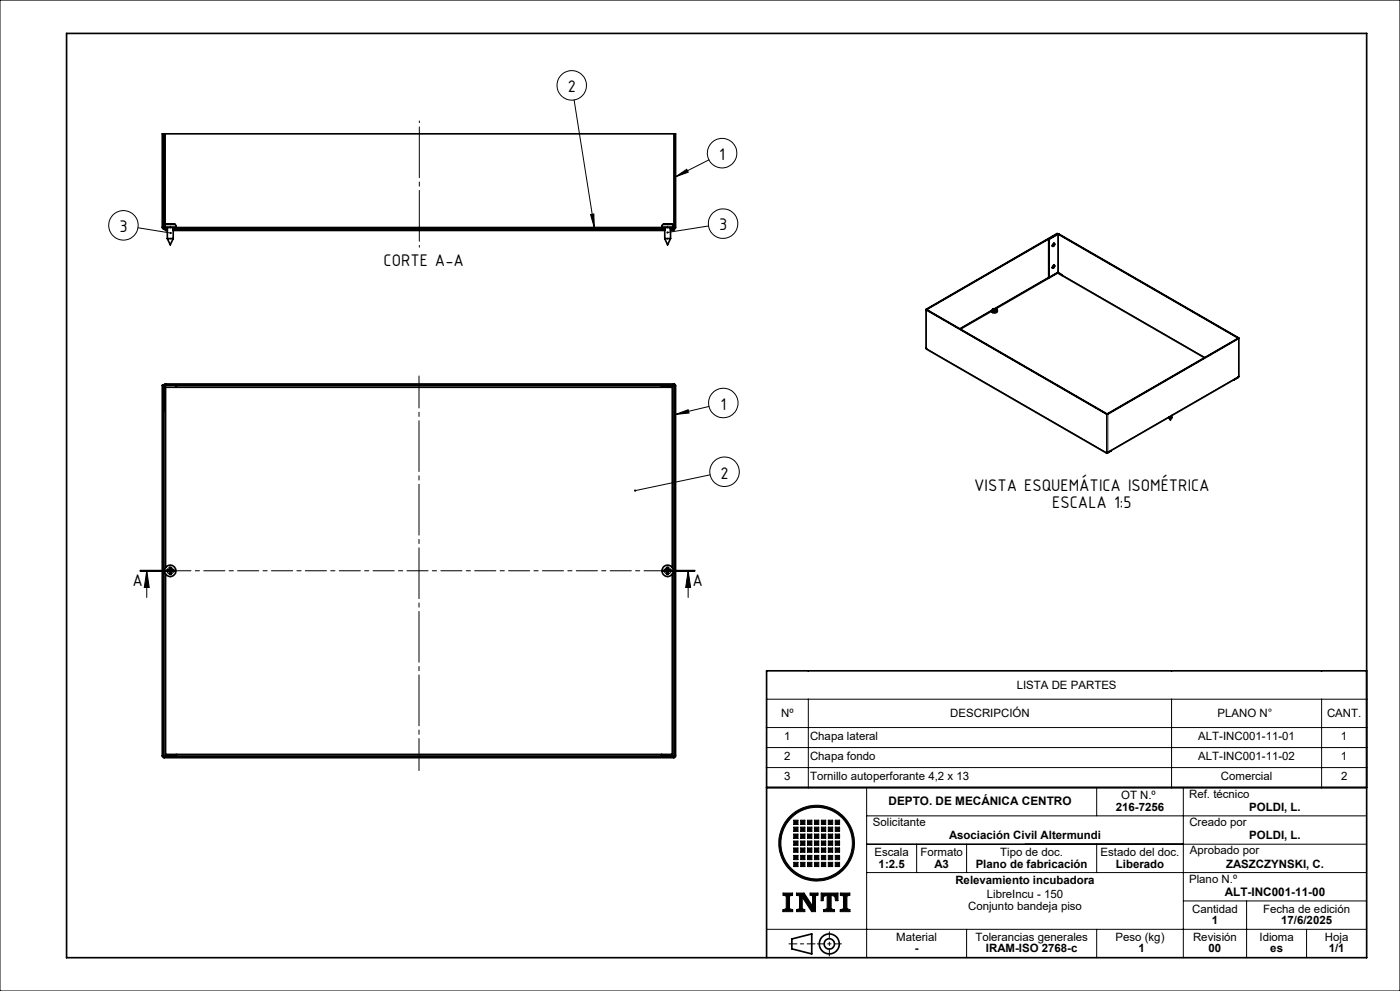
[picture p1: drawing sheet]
<svg xmlns="http://www.w3.org/2000/svg" width="420mm" height="297mm" viewBox="0 0 420 297" stroke-linecap="round" stroke-linejoin="round" font-family="sans-serif">
<g fill="none" stroke="#000" stroke-width=".3">
<path d="M0 0h420v297h-420zM172.2 29.9l6.1 38.3M49 54.2l-.3 .4M49 40.8l-.3 .3M49 58.7l-.3 .4M49 45.3l-.3 .3M49.6 40.1v27.2M202.1 40.1v28M202.4 40.1h-.1M202.7 53l3.3-2.3 .5 .9zM202.7 48.8l-.4 .3M202.7 53.3l-.4 .3"/>
<path d="M212.7 47.9l-10 5.1M41.4 68.3l9.8 1.5M49 67.7l-.3 .3M49.4 67.8h3.4M52.9 68.5h145.6M52.9 68.4l-.3 .2M53.1 68.2l-.1 .1M62.1 68.2l-.2 .1M66.5 68.2l-.1 .1M75.5 68.2l-.1 .1M80 68.2l-.1 .1M89 68.2l-.1 .1"/>
<path d="M93.5 68.2l-.2 .1M102.4 68.2l-.1 .1M106.9 68.2l-.1 .1M115.9 68.2l-.1 .1M120.4 68.2l-.1 .1M129.4 68.2l-.1 .1M133.9 68.2l-.1 .1M142.9 68.2l-.2 .1M147.4 68.2l-.2 .1M156.3 68.2l-.1 .1M160.8 68.2l-.1 .1M169.8 68.2l-.1 .1"/>
<path d="M174.3 68.2l-.1 .1M177.2 64.3l1-.2 .1 4.1zM183.3 68.2l-.1 .1M187.7 68.2l-.1 .1M196.7 68.2l-.1 .1M198.6 67.8h3.4M201.2 68.2v.1M202.7 62.2l-.4 .4M202.7 66.7l-.4 .4M212.5 67.7l-12.2 2M317.3 70.1l.1 11.5-18.9 10.9M317.6 70.1l-.1 11.5"/>
<path d="M277.9 92.7h.1M278 92.8l-.1 11.5M278 92.7v.1M297.5 93.2a1 1 0 0 0 1.7 0M297.5 93.1l-9.5 5.5M297.6 92.9l-9.7 5.6M298 92.7v.3M298.1 92.6h.5M298.1 93.1h.5M298.8 92.7v.3M314.6 83l-16.4 9.5M318.7 82.4l42.8 24.7"/>
<path d="M49.1 115.6h.4M49.6 115.1v.3M52.9 115.6h145.6M202.1 115.1v.3M202.1 115.6v110.9M202.3 115.6h.4M277.9 104.5l54.2 31.1M371.4 113.1v.1M371.5 101.2v11.7l-39.1 22.6-.2-11.5M49.2 123.1v103.4M202.7 124.2l3.7-1.4 .3 1zM212.7 121.8l-10 2.4"/>
<path d="M332.1 124l-.1 11.5M332.1 135.6v.2M213 142.3l-22.4 4.7M42 171.2h10zM42 171.1h10M44 171.1l.8 5h-1.5zM44 171.1v8M50.1 171.2l.3 .6 .5 .2M50.9 170.1l-.5 .3-.3 .5M51.3 170.1l.5 .3 .3 .5h-10.1M52.1 171.2l-.3 .6-.5 .2M198.5 171.1h10"/>
<path d="M198.5 170.9h10M198.5 171.2h10M199.3 171.2l.2 .5 .6 .3M200.1 170.1l-.6 .4-.2 .4M200.4 170.1l.5 .2 .4 .6M201.3 171.2l-.2 .5-.7 .3M206.4 171.1l.8 5h-1.5zM206.4 171.1v8M230 209.5h180M230 218h180M242.5 209.5v26.5M351.5 209.5v26.5"/>
<path d="M396.5 209.5v26.5M48.7 226.5h.3M49.2 226.7v.4M52.9 226.5h145.6M202.1 226.7v.4M202.3 226.5h.4M230 224h180M230 230h180M260 236v51M329 236v8.5M359.2 236h-4.2v51M238.1 245.8h1.3v1.3h-1.3z"/>
<path d="M238.1 247.9h1.3v1.3h-1.3zM238.1 250h1.3v1.2h-1.3zM238.1 252.1h1.3v1.2h-1.3zM238.1 254.1h1.3v1.3h-1.3zM238.1 256.4h1.3v1.2h-1.3zM238.1 258.4h1.3v1.3h-1.3zM240.2 245.8h1.3v1.3h-1.3zM240.2 247.9h1.3v1.3h-1.3zM240.2 250h1.3v1.2h-1.3zM240.2 252.1h1.3v1.2h-1.3zM240.2 254.1h1.3v1.3h-1.3zM240.2 256.4h1.3v1.2h-1.3z"/>
<path d="M240.2 258.4h1.3v1.3h-1.3zM242.3 245.8h1.3v1.3h-1.3zM242.3 247.9h1.3v1.3h-1.3zM242.3 250h1.3v1.2h-1.3zM242.3 252.1h1.3v1.2h-1.3zM242.3 254.1h1.3v1.3h-1.3zM242.3 256.4h1.3v1.2h-1.3zM242.3 258.4h1.3v1.3h-1.3zM244.3 245.8h1.3v1.3h-1.3zM244.3 247.9h1.3v1.3h-1.3zM244.3 250h1.3v1.2h-1.3zM244.3 252.1h1.3v1.2h-1.3z"/>
<path d="M244.3 254.1h1.3v1.3h-1.3zM244.3 256.4h1.3v1.2h-1.3zM244.3 258.4h1.3v1.3h-1.3zM246.4 245.8h1.3v1.3h-1.3zM246.4 247.9h1.3v1.3h-1.3zM246.4 250h1.3v1.2h-1.3zM246.4 252.1h1.3v1.2h-1.3zM246.4 254.1h1.3v1.3h-1.3zM246.4 256.4h1.3v1.2h-1.3zM246.4 258.4h1.3v1.3h-1.3zM248.5 245.8h1.3v1.3h-1.3zM248.5 247.9h1.3v1.3h-1.3z"/>
<path d="M248.5 250h1.3v1.2h-1.3zM248.5 252.1h1.3v1.2h-1.3zM248.5 254.1h1.3v1.3h-1.3zM248.5 256.4h1.3v1.2h-1.3zM248.5 258.4h1.3v1.3h-1.3zM250.6 245.8h1.3v1.3h-1.3zM250.6 247.9h1.3v1.3h-1.3zM250.6 250h1.3v1.2h-1.3zM250.6 252.1h1.3v1.2h-1.3zM250.6 254.1h1.3v1.3h-1.3zM250.6 256.4h1.3v1.2h-1.3zM250.6 258.4h1.3v1.3h-1.3z"/>
<path d="M260 253h150M260 244.5h150M275 253v8.5M290 253v8.5M329 253v8.5M230 278.5h180M234.9 267.6h2.9v.7l-.9 .2v3.8l.9 .3v.6h-2.9v-.5l1-.4v-3.8l-1-.2zM238.9 267.6h2.3l2.6 3.9v-3l-.8-.3v-.6h2.4v.6l-.7 .3v4.7h-1.2l-2.8-4.3v3.4l.7 .3v.6h-2.4v-.6l.9-.3v-3.8l-1-.2zM246.3 267.6h5.1v2.3h-.8l-.2-1.3-1.1-.3v4l1.1 .4v.5h-3.3v-.5l1-.4v-4l-1 .3-.2 1.3h-.6zM252.1 267.6h2.9v.7l-.9 .2v3.8l.9 .3v.6h-2.9v-.5l.9-.4v-3.8l-.9-.2zM260 261.5h150M290 278.5v8.5"/>
<path d="M329 278.5v8.5M355 270h55M374 270v17M392 278.5v8.5"/>
<circle cx="171.5" cy="25.6" r="4.4"/>
<circle cx="216.6" cy="45.9" r="4.4"/>
<circle cx="37" cy="67.5" r="4.4"/>
<circle cx="216.9" cy="67" r="4.4"/>
<circle cx="217" cy="120.8" r="4.4"/>
<circle cx="217.4" cy="141.4" r="4.4"/>
<circle cx="245" cy="252.7" r="10.7"/>
<circle cx="245" cy="252.7" r="11.4"/>
</g>
<g fill="none" stroke="#000" stroke-width=".5">
<path d="M20 10h390v277h-390zM49 40.1v28M49.5 40.1h-.8v28.1l.4 .4h1.1M49.5 40.1h152.8M49.5 40.1v27.4M202.3 40.1h.4v28.1l-.6 .4M202.3 40.1v28M49 68.1l.2 .2h1M49.1 68.1h.3M49.6 68.6v.1M49.6 68.2v.1M49.6 68.7v.4h.6"/>
<path d="M49.6 68.7h.6M50.1 67.1h-.1a.71 .71 0 0 0-.5 1.1h3.3M50.1 67.1h.1M50.1 67.1h.8M50.2 71.5h1.8M50.2 68.2v3.3M50.2 71.5l.9 1.9 .9-1.9M50.9 67.1h.1M50.9 67.1h.4M51.3 67.1h.1M51.3 67.1h.8M52 68.2v3.3"/>
<path d="M52 68.3h147.4M52 68.7h147.4M52 69.1h147.4M52.1 67.1h.1a.78 .78 0 0 1 .6 1.1M52.1 67.1h.1M52.8 68.2h145.8M52.9 68.3v.3h-.9M198.5 68.3v.3h.9M199.3 67.1h-.2a.83 .83 0 0 0-.5 1.1M199.3 67.1h.1M199.3 67.1h.8M199.4 71.5h1.8"/>
<path d="M199.4 68.2v3.3M199.4 71.5l.9 1.9 .9-1.9M200.1 67.1h.1M200.1 67.1h.3M200.4 67.1h.1M200.4 67.1h.9M201.2 68.2v3.3M201.2 68.3h.9M201.2 68.6h.9M201.2 68.7h.9M201.3 67.1h.1a.78 .78 0 0 1 .6 1.1h-3.4M201.3 67.1h.1"/>
<path d="M201.7 68.2v.1M202.1 68.6v.1M202.1 68.7v.4h-.9M202.3 68.1l-.2 .2M314.6 71.6l.1 .1M314.6 71.6l.1 11.5M314.7 71.7l2.8-1.5 53.9 31.2-39.3 22.6-54.1-31.2M314.7 71.7v11.4M315.9 79.6l.3-.1a.47 .47 0 0 1 .1 .6 .47 .47 0 0 1-.6 .2zM315.9 73.1l.3-.1a.45 .45 0 0 1 .1 .5 .45 .45 0 0 1-.6 .2zM316.1 73l-.4 .7M316.1 79.5l-.4 .7"/>
<path d="M316.2 79.5l.1 .2zM316.2 73l.1 .1zM316.3 79.7l-.2 .4-.4 .2M316.3 73.1l-.2 .5-.4 .2M317.3 70.1l-39.5 22.7 54.2 31.3 39.6-22.7-54-31.3-3 1.5M317.3 70.1l-39.3 22.6M317.3 70.1h.1M277.8 92.8l.2 11.8 54 31.2M278 92.7h.1M297.5 93.2l-9.4 5.4M297.7 92.7a.8 .8 0 0 1 1.1-.2 .8 .8 0 0 1 .3 1.1 .88 .88 0 0 1-1 .2 .88 .88 0 0 1-.6-.8zM298 92.7h.1"/>
<path d="M298 93h.1M298 93l.1 .1M298 92.7l.2 .4M298.1 92.6h.1M298.1 92.6l-.1 .1M298.1 93.1h.1M298.1 92.6l.2 .1M298.1 92.6v.2M298.2 93h.1M298.2 92.9l-.2 .1M298.3 92.7l-.2 .4M298.3 92.7h.1"/>
<path d="M298.4 93h-.2M298.4 93l.2 .1M298.4 92.7v.3M298.5 93h.1M298.6 93h.1M298.6 92.9l.2 .1M298.6 92.8v.3M298.6 92.6h.1M298.6 93.1h.1M298.6 92.6l-.2 .1M298.7 92.6l.1 .1M298.7 92.6l-.1 .2"/>
<path d="M298.7 92.6l18.6-10.8 44.1 25.4M298.8 93l-.1 .1M298.8 93h.1M298.8 92.7h.1M298.8 92.7l-.2 .1M317.4 81.6l.1 .1M317.4 81.6l1.3 .8M317.4 81.6l-2.7 1.5M318.7 82.4l-.1 .1M318.7 82.4l-.2 .1M49 115.5h-.3v111.1l.2 .4 153.3 .1 .4-.3 .1-111.3-.3-.4h-152.9l-.4 .5M49 115.5h.1"/>
<path d="M49 115.5v111M49.6 115.4l-.1 .1v7.6h-.4M49.6 115.4v.1M52.9 115.5v.6M202.1 115.4l.2 .2M202.1 115.6h.2M202.1 115.4v.2M202.1 115.4l-152.6 .1M202.1 115.6h-3.6v.5M202.3 115.6v110.9M370.2 113.8h-.1M371.5 113l-.1 .2"/>
<path d="M371.5 113l-39.2 22.6M371.7 101.3l-.2 11.7M332.1 135.6h.1M333.3 135.1l-1.3 .7v-.3h.4l-.3 .1M350.7 125.2l.4 .7 .4-.7M351.5 124.5v.6a.49 .49 0 0 1-.4 .3 .49 .49 0 0 1-.4-.3M49.7 170.1v-54h152v54M49.7 172v54.1h152v-54.1M50.4 170.9v.3M50.9 170.4h.4M50.9 171.8h.4M51.8 170.9v.3"/>
<path d="M52.1 170.9h-.6l-.2-.2v-.6h-.4v.6l-.2 .2h-.6v.3h.6l.2 .2v.7h.4v-.7l.2-.2h.6M52.1 171.2h.1M52.1 170.9v.3M52.1 170.9h.1M199.6 170.9v.3M200.1 170.1h.3v.6l.3 .2h.6v.3h-.6l-.3 .2v.7h-.3l-.2-.9h-.6v-.3h.6l.2-.2zM200.1 170.4h.3M200.1 171.8h.3M201 170.9v.3M410 201h-180v86M49 226.5l.2 .2M49 226.5h.2"/>
<path d="M49.2 226.5v.2M49.2 226.7h152.9M52.9 226.1v.4h-3.7M198.5 226.1v.4h3.6M202.1 226.5h.2M202.1 226.5v.2M202.3 226.5l-.2 .2M410 236h-180M237.6 281.4l5.9-1.5v6l-5.9-1.5z"/>
<circle cx="51.1" cy="171.1" r="1.7"/>
<circle cx="200.3" cy="171.1" r="1.7"/>
<circle cx="248.8" cy="282.9" r="2.98"/>
<circle cx="248.8" cy="282.9" r="1.55"/>
</g>
<path d="M236.7 282.9h7.8" fill="none" stroke="#000" stroke-width=".3" stroke-dasharray="6.1 1 1 1" stroke-dashoffset="3.7"/>
<path d="M248.8 279.2v7.3M245.2 282.9h7.2" fill="none" stroke="#000" stroke-width=".3" stroke-dasharray="6.1 1 1 1" stroke-dashoffset="4"/>
<g fill="#000">
<path d="M190.3 146.9l-.1 .2 .4-.1-.4 .1a.34 .34 0 0 0 .5 .2 .34 .34 0 0 0 .1-.5 .34 .34 0 0 0-.5 .1zM202.7 124.2l3.7-1.4 .3 1zM200 69.4l-.1 .3h.4h-.4a.34 .34 0 0 0 .5 .3 .34 .34 0 0 0 .1-.5 .34 .34 0 0 0-.5-.1zM202.7 53l3.3-2.3 .5 .9zM51 69.6v.5l.5-.1-.3-.2 .3 .1-.1-.4zM177.2 64.3l1-.2 .1 4.1z"/>
<path d="M206.4 171.1l.8 5h-1.5zM44 171.1l.8 5h-1.5z"/>
</g>
<g fill="#000">
<path d="M234.9 267.6v.7l1 .2v3.8l-1 .4v.5h2.9v-.6l-.9-.3v-3.8l.9-.2v-.7zM246.3 267.6v2.3h.6l.2-1.3 1-.3v4l-1 .4v.5h3.3v-.5l-1.1-.4v-4l1.1 .3 .2 1.3h.8v-2.3zM252.1 267.6v.7l.9 .2v3.8l-.9 .4v.5h2.9v-.6l-.9-.3v-3.8l.9-.2v-.7zM238.1 258.4v1.3h1.3v-1.3zM240.2 258.4v1.3h1.3v-1.3zM242.3 258.4v1.3h1.3v-1.3zM244.3 258.4v1.3h1.3v-1.3zM246.4 258.4v1.3h1.3v-1.3zM248.5 258.4v1.3h1.3v-1.3zM250.6 258.4v1.3h1.3v-1.3zM250.6 256.4v1.2h1.3v-1.2zM250.6 254.1v1.3h1.3v-1.3zM248.5 254.1v1.3h1.3v-1.3zM248.5 256.4v1.2h1.3v-1.2zM246.4 256.4v1.2h1.3v-1.2zM246.4 254.1v1.3h1.3v-1.3zM244.3 254.1v1.3h1.3v-1.3zM244.3 256.4v1.2h1.3v-1.2zM242.3 256.4v1.2h1.3v-1.2zM242.3 254.1v1.3h1.3v-1.3zM240.2 254.1v1.3h1.3v-1.3zM240.2 256.4v1.2h1.3v-1.2zM238.1 256.4v1.2h1.3v-1.2zM238.1 254.1v1.3h1.3v-1.3zM238.1 252.1v1.2h1.3v-1.2zM240.2 252.1v1.2h1.3v-1.2zM242.3 252.1v1.2h1.3v-1.2zM244.3 252.1v1.2h1.3v-1.2zM246.4 252.1v1.2h1.3v-1.2zM248.5 252.1v1.2h1.3v-1.2zM250.6 252.1v1.2h1.3v-1.2zM250.6 250v1.2h1.3v-1.2zM248.5 250v1.2h1.3v-1.2zM246.4 250v1.2h1.3v-1.2zM244.3 250v1.2h1.3v-1.2zM242.3 250v1.2h1.3v-1.2zM240.2 250v1.2h1.3v-1.2zM238.1 250v1.2h1.3v-1.2zM238.1 247.9v1.3h1.3v-1.3zM240.2 247.9v1.3h1.3v-1.3zM242.3 247.9v1.3h1.3v-1.3zM244.3 247.9v1.3h1.3v-1.3zM246.4 247.9v1.3h1.3v-1.3zM248.5 247.9v1.3h1.3v-1.3zM250.6 247.9v1.3h1.3v-1.3zM250.6 245.8v1.3h1.3v-1.3zM248.5 245.8v1.3h1.3v-1.3zM246.4 245.8v1.3h1.3v-1.3zM244.3 245.8v1.3h1.3v-1.3zM242.3 245.8v1.3h1.3v-1.3zM240.2 245.8v1.3h1.3v-1.3zM238.1 245.8v1.3h1.3v-1.3zM234.2 252.7a10.8 10.8 0 0 1 21.5 0 10.8 10.8 0 0 1-21.5 0zM233.6 252.7a11.4 11.4 0 0 0 22.8 0 11.4 11.4 0 0 0-22.8 0z" fill-rule="evenodd"/>
<path d="M238.9 267.6h2.3l2.6 3.9v-3l-.8-.3v-.6h2.4v.6l-.7 .3v4.7h-1.2l-2.8-4.3v3.4l.7 .3v.6h-2.4v-.6l.9-.3v-3.8l-1-.2z" fill-rule="evenodd"/>
</g>
<path d="M125.7 112.7v118.2" fill="none" stroke="#000" stroke-width=".3" stroke-dasharray="15.2 1.3 1.3 1.3" stroke-dashoffset="5.6"/>
<path d="M125.8 36.3v37.8" fill="none" stroke="#000" stroke-width=".3" stroke-dasharray="15.2 1.3 1.3 1.3" stroke-dashoffset="-1.8"/>
<path d="M208.5 171.1h-166.5" fill="none" stroke="#000" stroke-width=".3" stroke-dasharray="6.3 1.3 1.3 1.3" stroke-dashoffset="1.2"/>
<g font-size="5.4">
<text x="170.3" y="27.6">2</text>
<text x="215.8" y="47.9">1</text>
<text x="35.8" y="69.6">3</text>
<text x="215.7" y="69.1">3</text>
<text x="115.1" y="79.8">CORTE A-A</text>
<text x="216.1" y="122.8">1</text>
<text x="216.2" y="143.4">2</text>
<text x="292.2" y="147.3">VISTA ESQUEMÁTICA ISOMÉTRICA</text>
<text x="315.7" y="152.2">ESCALA 1:5</text>
<text x="39.7" y="175.7">A</text>
<text x="207.7" y="175.7">A</text>
</g>
<g font-size="3.5">
<text x="266.6" y="241.2">DEPTO. DE MECÁNICA CENTRO</text>
<text x="367.4" y="268.5">ALT-INC001-11-00</text>
</g>
<g font-size="3.4">
<text x="305" y="206.4">LISTA DE PARTES</text>
<text x="234.4" y="214.9">Nº</text>
<text x="285.1" y="214.9">DESCRIPCIÓN</text>
<text x="365.3" y="214.9">PLANO N°</text>
<text x="398.1" y="214.9">CANT.</text>
<text x="235.3" y="221.9">1</text>
<text x="243" y="221.9">Chapa lateral</text>
<text x="359.5" y="221.9">ALT-INC001-11-01</text>
<text x="402.3" y="221.9">1</text>
<text x="235.3" y="227.9">2</text>
<text x="243" y="227.9">Chapa fondo</text>
<text x="359.5" y="227.9">ALT-INC001-11-02</text>
<text x="402.3" y="227.9">1</text>
<text x="235.3" y="233.9">3</text>
<text x="243" y="233.9">Tornillo autoperforante 4,2 x 13</text>
<text x="366.3" y="233.9">Comercial</text>
<text x="402.3" y="233.9">2</text>
<text x="336.3" y="239.5">OT N.º</text>
<text x="356.7" y="239.1">Ref. técnico</text>
<text x="334.8" y="243">216-7256</text>
<text x="374.8" y="243">POLDI, L.</text>
<text x="261.9" y="247.5">Solicitante</text>
<text x="284.7" y="251.6">Asociación Civil Altermundi</text>
<text x="356.8" y="247.5">Creado por</text>
<text x="374.8" y="251.6">POLDI, L.</text>
<text x="262.4" y="256.5">Escala</text>
<text x="276.1" y="256.5">Formato</text>
<text x="300" y="256.5">Tipo de doc.</text>
<text x="330.2" y="256.5">Estado del doc.</text>
<text x="357" y="256">Aprobado por</text>
<text x="263.6" y="260">1:2.5</text>
<text x="280.3" y="260">A3</text>
<text x="292.7" y="260">Plano de fabricación</text>
<text x="334.8" y="260">Liberado</text>
<text x="367.8" y="260">ZASZCZYNSKI, C.</text>
<text x="286.6" y="265.1">Relevamiento incubadora</text>
<text x="296.1" y="269.3">LibreIncu - 150</text>
<text x="356.7" y="264.5">Plano N.º</text>
<text x="290.4" y="272.8">Conjunto bandeja piso</text>
<text x="357.6" y="273.5">Cantidad</text>
<text x="378.9" y="273.5">Fecha de edición</text>
<text x="268.9" y="282">Material</text>
<text x="292.6" y="282">Tolerancias generales</text>
<text x="334.7" y="282">Peso (kg)</text>
<text x="357.9" y="282">Revisión</text>
<text x="363.5" y="277">1</text>
<text x="377.8" y="282">Idioma</text>
<text x="384.4" y="277">17/6/2025</text>
<text x="397.5" y="282">Hoja</text>
<text x="274.4" y="285.5">-</text>
<text x="295.8" y="285.5">IRAM-ISO 2768-c</text>
<text x="341.5" y="285.5">1</text>
<text x="362.6" y="285.5">00</text>
<text x="381.1" y="285.5">es</text>
<text x="398.6" y="285.5">1/1</text>
</g>
</svg>
